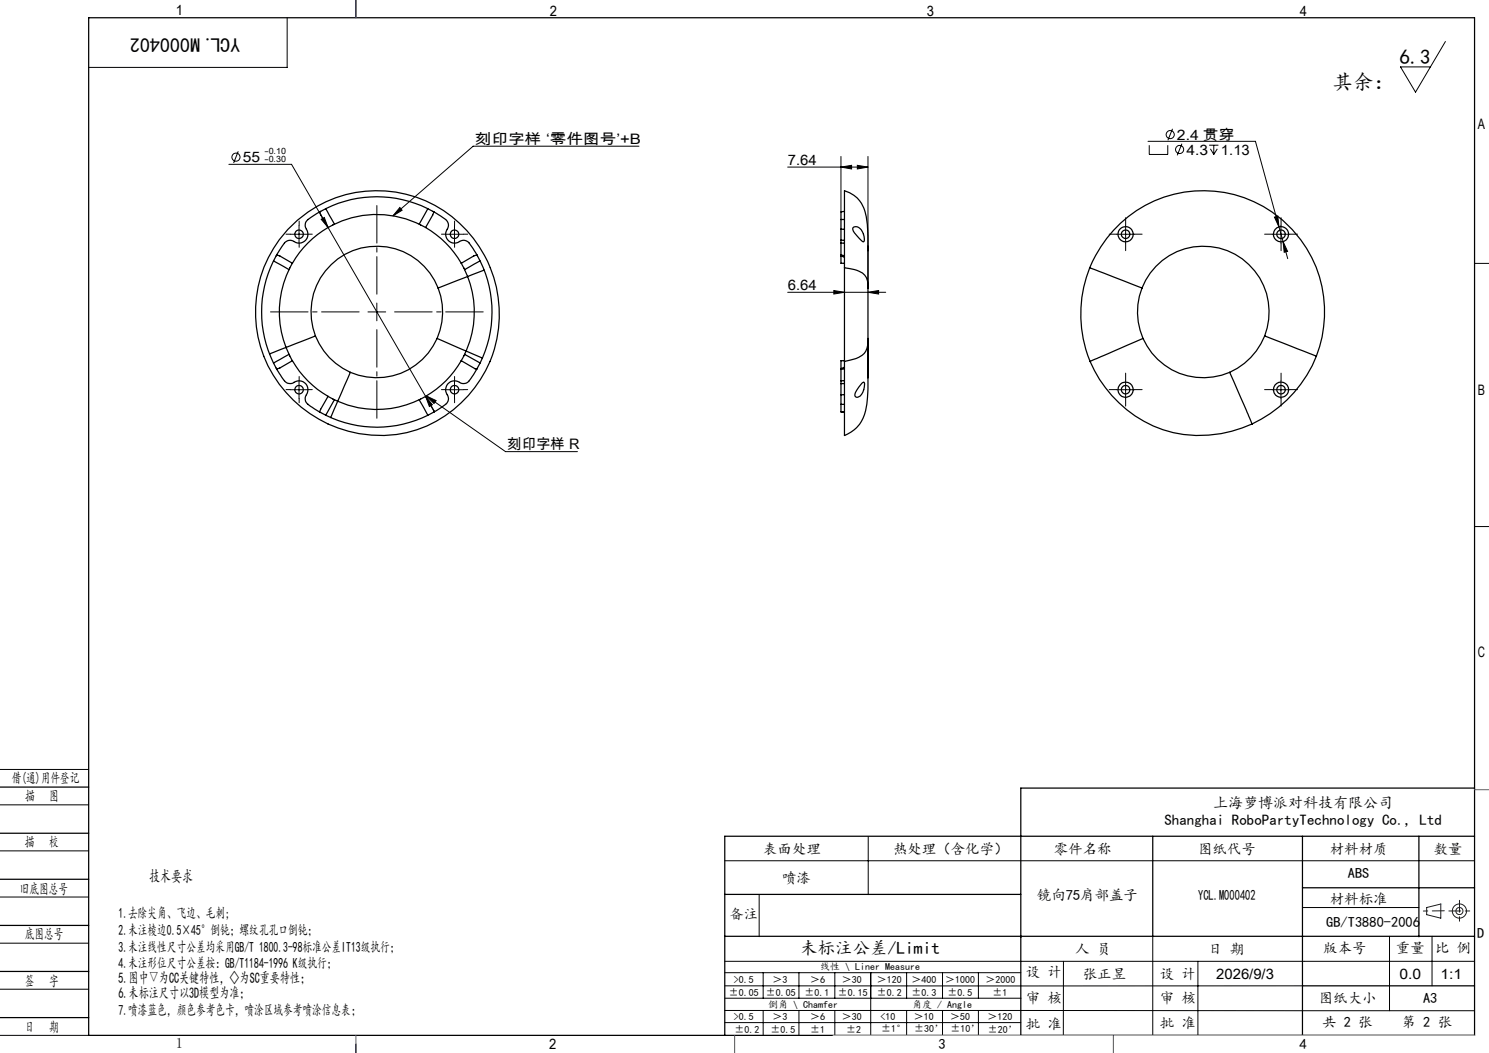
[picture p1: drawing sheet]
<svg xmlns="http://www.w3.org/2000/svg" width="420mm" height="297mm" viewBox="0 0 420 297" stroke-linecap="round" stroke-linejoin="round" font-family="sans-serif">
<g fill="none" stroke="#000" stroke-width=".28">
<path d="M100.4 0v5M81 5v14h-56M407.7 11.7l-8.4 14.3-4.3-7.1h8.5M323.8 39.9h30.3l6.7 24.1M330.7 36.3l-1.3 3.3M64.6 46.4h17.6l10.3 17.8M67.2 42.7l-1.3 3.3M112.8 58.5l.6 .8-2.6 1.6zM180.2 41.2h-46.7l-22.7 19.7M222.2 47.1h22.6M237.2 47.1l3-.5v1.1zM237.2 44.1v15.7"/>
<path d="M241.8 46.6l3 .5-3 .6zM244.8 44.1v37.1M324.2 41v2.6h5.2v-2.6M333.4 40.5l-1.3 3.3M341.1 41h2.6M341.4 42l1 1.6M342.4 41v2.6M343.4 42l-1 1.6M81.9 66.1h5M84.3 63.6v5M90.6 61.8l.9-.5 1 2.9zM92.5 64.2l27.6 47.6"/>
<path d="M125.7 66.1h5M128.2 63.6v5M315 66.1h5M317.5 63.6v5M358.8 66.1h5M359.5 61.2l.9-.2 .4 3zM360.8 64l1.1 4.2M361.3 63.6v5M361.9 68.2l1.3 2.7-1 .3zM361.9 68.2l1.3 4.8M415.9 74.3h4.1M103.8 88h5"/>
<path d="M106.3 85.5v5M222.2 82.4h27.6M235.2 81.9l3 .5-3 .5zM244.8 82.4l3-.5v1zM81.9 109.9h5M84.3 107.4v5M120.1 111.8l1.9 2.4-.9 .4zM120.1 111.8l2.4 4.3M120.3 111.7l22.3 15.7h20.3M120.3 111.7l2.7 1.3-.6 .8zM125.7 109.9h5M128.2 107.4v5"/>
<path d="M315 109.9h5M317.5 107.4v5M358.8 109.9h5M361.3 107.4v5M415.9 148.5h4.1M0 217h25M0 227h25M0 240h25M244.9 236v16.3M0 253h25M204.4 242.8h211.5M214.1 252.4v11.8"/>
<path d="M367.4 256h32.8M0 266h25M0 279h25M204.4 271.1h211.5M204.4 278.1h163M204.4 274.4h83.5M215.3 274.4v7.1M225.4 274.4v7.1M235.5 274.4v7.1M245.6 274.4v17.6M255.7 274.4v7.1M265.9 274.4v7.1"/>
<path d="M276 274.4v7.1M300 271.1l-.1 21M325.2 264.1v27.9M337.9 271.1v20.9M391.9 264.1v21M403.9 264.1v14M0 292h25M100.4 294.5v2.5M204.4 285l211.5 .1M204.4 288.4h83.5M204.5 281.5h83.5M215.3 285v7"/>
<path d="M225.4 285v7M235.5 285v7M255.7 285v7M265.9 285v7M276 285v7M287.9 292h128"/>
<circle cx="330.1" cy="38" r="1.15"/>
<circle cx="66.6" cy="44.3" r="1.15"/>
<circle cx="332.7" cy="42.2" r="1.15"/>
</g>
<g fill="none" stroke="#191924" stroke-width=".28">
<path d="M402.4 256l4-1v4l-4-1z"/>
<circle cx="411.7" cy="257" r="1"/>
<circle cx="411.7" cy="257" r="2"/>
</g>
<path d="M101.3 88h-25M106.3 83v-25M106.3 93v25M111.3 88h25" fill="none" stroke="#000" stroke-width=".28" stroke-dasharray="30.5 1.3 1.3 1.3" stroke-dashoffset="19.9"/>
<g fill="none" stroke="#000" stroke-width=".28" stroke-dasharray="30.5 1.3 1.3 1.3">
<path d="M81.9 66.1h-1.2M84.4 63.6v-1.2M84.4 68.6v1.2M86.9 66.1h1.2M125.7 66.1h-1.2M128.2 63.6v-1.2M128.2 68.6v1.2M130.7 66.1h1.2M315 66.1h-2.1M317.5 63.6v-2.2M317.5 68.6v2.1M320 66.1h2.2"/>
<path d="M358.8 66.1h-2.1M361.3 63.6v-2.2M361.3 68.6v2.1M363.8 66.1h2.2M81.9 109.9h-1.2M84.4 107.4v-1.2M84.4 112.4v1.2M86.9 109.9h1.2M125.7 109.9h-1.2M128.2 107.4v-1.2M128.2 112.4v1.2M130.7 109.9h1.2"/>
<path d="M315 109.9h-2.1M317.5 107.4v-2.2M317.5 112.4v2.1M320 109.9h2.2M358.8 109.9h-2.1M361.3 107.4v-2.2M361.3 112.4v2.1M363.8 109.9h2.2"/>
</g>
<g fill="none" stroke="#000" stroke-width=".35">
<path d="M25 5h390.9v287h-390.9zM90.2 59.8l.3 .8 2 3.6M90.2 59.8l-1.3 .7a7.5 7.5 0 0 0-2.7 2.3l-.1 1.2a2.97 2.97 0 0 1-.2 4 3 3 0 0 1-3.6-.2 2.45 2.45 0 0 0-2.7 1.6l-1.6 2.5M90.2 59.8a32.4 32.4 0 0 1 32.2 0M91.9 58.8l2.4 4.4M120.7 58.8l-2.4 4.4M122.4 59.8l1.2 .7a5.7 5.7 0 0 1 2.9 2.7l-.2 1.1a2.57 2.57 0 0 0 .1 3.5 2.57 2.57 0 0 0 3.6 .1 2.28 2.28 0 0 1 2.9 1.5l1.6 2.5M122.4 59.8l-2.3 4.4M238.2 59.6l-1 .2v2.1M77.2 73.6l4.3 2.5M78 71.9a32.7 32.7 0 0 0 0 32.2M78 71.9l1 .3 3.5 2.1"/>
<path d="M81.2 64.7a34.6 34.6 0 0 1 45.2-4.4 34.6 34.6 0 0 1 10.6 44.2 33.5 33.5 0 0 1-47.1 13.7 34.4 34.4 0 0 1-8.7-53.5zM82.5 74.3a27.4 27.4 0 0 0-1.8 23.7M92.5 64.2a27.5 27.5 0 0 1 27.6 0M92.5 64.2a27.6 27.6 0 0 0-10 10.1M120.1 64.2a27.6 27.6 0 0 1 10 10.1M130.1 74.3l1.8 3.7M131.9 78l-8.3 3.2M131.9 78a27.5 27.5 0 0 1-.4 21M134.5 71.9a32.5 32.5 0 0 1-.1 32.3M134.5 71.9l-.8 .3-3.6 2.1M135.4 73.6l-4.3 2.5M136.6 76.2l-4.7 1.8"/>
<path d="M237.2 68.6v3.3M237.2 67.8v.8M237.2 64.7v3.1M237.2 61.9v2.8M237.2 72.2l1 .4M237.2 67.8h1M237.2 71.9v2.4h1M237.2 71.9l1 .2M237.2 68.6h1M237.2 64.7h1M237.2 61.9h1M238.2 75.5v-21.7a9.3 9.3 0 0 1 6.3 8.7l.3 3.9v14.8"/>
<path d="M238.2 75.5l2.9 .6a4.4 4.4 0 0 1 3.7 5.1M238.2 75.5v26.4M240.6 64.2a2.07 2.07 0 0 1 3 1.9l.1 .6a1.17 1.17 0 0 1-.2 1.5 8.8 8.8 0 0 1-3-3.7zM307.4 75.5l14.7 5.7M307.4 75.5a34.3 34.3 0 0 1 44.4-19.4 34.3 34.3 0 0 1 19.5 44.4M307.4 75.5a35.2 35.2 0 0 0 .1 26.4M80.7 98l1.8 3.7M80.7 98l-4.7 1.8M81.5 99.9l-4.3 2.5M89 94.8a18.8 18.8 0 0 0 9.8 10.2M89 94.8l-8.3 3.2M123.3 95.5l8.2 3.5"/>
<path d="M123.3 95.5a18.6 18.6 0 0 1-24.5 9.5M123.6 81.2a18.6 18.6 0 0 0-24.1-10.5 18.6 18.6 0 0 0-10.5 24.1M123.6 81.2a18.6 18.6 0 0 1-.3 14.3M131.1 99.9l4.3 2.5M131.5 99l-1.4 2.7M131.5 99l4.6 2M244.8 95.7v7.4a75.1 75.1 0 0 1-.6 12.7 9.5 9.5 0 0 1-6 7M244.8 95.5a4.7 4.7 0 0 1-2.7 5.4l-3.9 1M244.8 81.2v14.3M244.8 95.5v11v-1.5M322.1 81.2a18.6 18.6 0 0 1 24.1-10.5 18.6 18.6 0 0 1 10.5 24.1M322.1 81.2a18.6 18.6 0 0 0 .3 14.3"/>
<path d="M322.4 95.5a18.6 18.6 0 0 0 24.5 9.5M322.4 95.5l-14.9 6.4M356.7 94.8a19 19 0 0 1-9.8 10.2M356.7 94.8l14.6 5.7M78 104.1l.8 1.3a5.7 5.7 0 0 0 2.7 2.8h.8a2.96 2.96 0 0 1 4 .1 3.1 3.1 0 0 1-.2 3.7 2.64 2.64 0 0 0 2 2.9l2 1.3M82.5 101.7a27.1 27.1 0 0 0 10 10.1M82.5 101.7l-3.5 2.1-1 .3M92.5 111.8l2.8 1.4M92.5 111.8l-2.4 4.4M94.3 112.7l-2.4 4.4M95.3 113.2l-2 4.6M98.8 105l-3.5 8.2"/>
<path d="M118.3 112.7l2.4 4.4M120.1 111.8a27.4 27.4 0 0 1-24.8 1.4M120.1 111.8l2.4 4.3M122.5 116.1a32.4 32.4 0 0 1-32.4 .1M130.1 101.7a27.1 27.1 0 0 1-10 10.1M130.1 101.7l4.3 2.5M134.4 104.2l-.9 1.6a3.8 3.8 0 0 1-2.8 2.4h-.4a2.97 2.97 0 0 0-4 .1l-.3 .5a2.59 2.59 0 0 0 .3 2.9 2.27 2.27 0 0 1-1.4 2.9l-2.4 1.5M237.2 104.2v3.2M237.2 107.4v.8M237.2 108.2v3.1M237.2 111.3v2.7M237.2 114v2.1l1 .1"/>
<path d="M237.2 108.2h1M237.2 107.4h1M237.2 111.3h1M237.2 114h1M237.2 116.2l1 .1M238.2 101.9v20.9M238.2 104l-1 .2M238.2 101.7h-1v2.5M238.2 103.6l-1 .4M243.3 107.9l.3-.1a3.2 3.2 0 0 1-.6 3.4 1.23 1.23 0 0 1-1.8 .6 1.78 1.78 0 0 1 .5-1.7zM307.5 101.9a33.6 33.6 0 0 0 45.7 17.7M346.9 105l6.3 14.6"/>
<path d="M371.3 100.5a35.8 35.8 0 0 1-18.1 19.1M0 222h25M0 235h25M325.2 235.9v28.2M367.4 235.9v56.1M400.2 235.9v28.3M415.9 235.9h-211.5v56.1M415.9 222.3h-128v69.7M0 248h25M204.4 252.3h83.5M367.4 250.4h48.5M0 261h25"/>
<path d="M0 274h25M204.4 264.1h211.5M367.4 278.1h48.5M0 287h25"/>
<circle cx="84.3" cy="66.1" r="1.19"/>
<circle cx="128.2" cy="66.1" r="1.19"/>
<circle cx="317.5" cy="66.1" r="2.15"/>
<circle cx="317.5" cy="66.1" r="1.19"/>
<circle cx="361.3" cy="66.1" r="2.14"/>
<circle cx="361.3" cy="66.1" r="1.19"/>
<circle cx="84.4" cy="109.9" r="1.2"/>
<circle cx="128.2" cy="109.9" r="1.2"/>
<circle cx="317.5" cy="109.9" r="2.16"/>
<circle cx="317.5" cy="109.9" r="1.2"/>
<circle cx="361.3" cy="109.9" r="1.2"/>
<circle cx="361.3" cy="109.9" r="2.14"/>
</g>
<path d="M407.4 256.9l-5.9 .1M408.7 256.9h6M411.7 253.9v6" fill="none" stroke="#191924" stroke-width=".28" stroke-dasharray="6.3 1.3 1.3 1.3" stroke-dashoffset="3"/>
<path d="M235 292h180.9" fill="none" stroke="#c0c0c0" stroke-width=".28"/>
<path d="M100.4 0v5M415.9 222.7h4.1M100.4 292v5M207.2 292v5M314 292v5" fill="none" stroke="#00f" stroke-width=".28"/>
<path d="M406.4 255h.1" fill="none" stroke="#0ff" stroke-width=".28"/>
<g fill="#000">
<path d="M112.8 58.5l.6 .8-2.6 1.6zM120.3 111.7l2.7 1.3-.6 .8z"/>
<path d="M244.8 82.4l3-.5v1zM235.2 81.9l3 .5-3 .5z"/>
<path d="M120.1 111.8l1 2.8 .9-.4zM90.6 61.8l1.9 2.4-1-2.9zM237.2 47.1l3-.5v1.1zM241.8 46.6l3 .5-3 .6zM361.9 68.2l.3 3 1-.3zM359.5 61.2l1.3 2.8-.4-3z"/>
</g>
<g font-size="5.8">
<text x="394.8" y="18">6.3</text>
<text x="375.8" y="25.2">其余：</text>
</g>
<text font-size="5.6" x="67.7" y="10.6" transform="rotate(-180 67.7 10.6)">YCL.M000402</text>
<text font-size="4.9" x="225.7" y="269">未标注公差/Limit</text>
<text font-size="4.7" x="42" y="248.8">技术要求</text>
<g font-size="4.2">
<text x="342.2" y="227.9">上海萝博派对科技有限公司</text>
<text x="328.5" y="232.8">Shanghai RoboPartyTechnology Co., Ltd</text>
<text x="33.4" y="277.4">5.图中▽为CC关键特性，◇为SC重要特性；</text>
<text x="33.4" y="281.6">6.未标注尺寸以3D模型为准；</text>
</g>
<g font-size="4.1">
<text x="49.6" y="4.3">1</text>
<text x="155.1" y="4.6">2</text>
<text x="261.4" y="4.6">3</text>
<text x="366.6" y="4.6">4</text>
<text x="134" y="40.6">刻印字样 ‘零件图号’+B</text>
<text x="332" y="39.4">2.4 贯穿</text>
<text x="416.9" y="36.3">A</text>
<text x="68.5" y="45.8">55</text>
<text x="222.2" y="46.6">7.64</text>
<text x="334.6" y="43.6">4.3</text>
<text x="344.4" y="43.6">1.13</text>
<text x="222.2" y="81.8">6.64</text>
<text x="416.9" y="111.3">B</text>
<text x="143.1" y="126.8">刻印字样 R</text>
<text x="416.9" y="185.3">C</text>
<text x="3.3" y="220.9">借(通)用件登记</text>
<text x="7.1" y="226">描</text>
<text x="13.9" y="226">图</text>
<text x="7" y="238.9">描</text>
<text x="13.8" y="238.9">校</text>
<text x="215.3" y="240.8">表面处理</text>
<text x="251.9" y="240.8">热处理（含化学）</text>
<text x="297.3" y="240.8">零件名称</text>
<text x="337.9" y="240.8">图纸代号</text>
<text x="375.1" y="240.8">材料材质</text>
<text x="404.4" y="240.8">数量</text>
<text x="220.6" y="249">喷漆</text>
<text x="380.2" y="247.7">ABS</text>
<text x="5.6" y="252">旧底图总号</text>
<text x="292.5" y="253.7">镜向75肩部盖子</text>
<text x="337.9" y="253.7">YCL.M000402</text>
<text x="375.1" y="254.9">材料标准</text>
<text x="33.4" y="258.9">1.去除尖角、飞边、毛刺;</text>
<text x="33.4" y="263.6">2.未注棱边0.5×45°倒钝；螺纹孔孔口倒钝；</text>
<text x="205.7" y="259.3">备注</text>
<text x="374.1" y="261.4">GB/T3880-2006</text>
<text x="7" y="265">底图总号</text>
<text x="33.4" y="268.4">3.未注线性尺寸公差均采用GB/T 1800.3-98标准公差IT13级执行；</text>
<text x="303.3" y="269">人 员</text>
<text x="340.8" y="269">日 期</text>
<text x="373.2" y="268.7">版本号</text>
<text x="393.7" y="268.7">重量</text>
<text x="404.8" y="268.7">比 例</text>
<text x="416.7" y="264.6">D</text>
<text x="33.4" y="273.2">4.未注形位尺寸公差按：GB/T1184-1996 K级执行；</text>
<text x="289.3" y="275.5">设 计</text>
<text x="7" y="278">签</text>
<text x="13.8" y="278">字</text>
<text x="305.4" y="276">张正昱</text>
<text x="327.2" y="276">设 计</text>
<text x="343.1" y="276">2026/9/3</text>
<text x="394.8" y="276">0.0</text>
<text x="406.3" y="276">1:1</text>
<text x="33.4" y="286.4">7.喷漆蓝色，颜色参考色卡，喷涂区域参考喷涂信息表；</text>
<text x="289.3" y="283">审 核</text>
<text x="327.2" y="282.9">审 核</text>
<text x="372" y="283">图纸大小</text>
<text x="401.4" y="283">A3</text>
<text x="7" y="291">日</text>
<text x="13.8" y="291">期</text>
<text x="289.3" y="290.1">批 准</text>
<text x="327.2" y="290">批 准</text>
<text x="373" y="289.8">共 2 张</text>
<text x="395.4" y="289.8">第 2 张</text>
<text x="49.6" y="295.6">1</text>
<text x="154.9" y="296">2</text>
<text x="264.7" y="296">3</text>
<text x="366.6" y="296">4</text>
</g>
<g font-size="2.8">
<text x="231.3" y="273.6">线性 \ Liner Measure</text>
<text x="205.6" y="280.8">±0.05</text>
<text x="207" y="277.2">&gt;0.5</text>
<text x="216" y="280.8">±0.05</text>
<text x="217.9" y="277.2">＞3</text>
<text x="227" y="280.8">±0.1</text>
<text x="228.5" y="277.2">＞6</text>
<text x="236.3" y="280.8">±0.15</text>
<text x="237.5" y="277.2">＞30</text>
<text x="247.4" y="277.2">＞120</text>
<text x="247.4" y="280.8">±0.2</text>
<text x="257.1" y="277.2">＞400</text>
<text x="257.1" y="280.8">±0.3</text>
<text x="266.6" y="277.2">＞1000</text>
<text x="267.3" y="280.8">±0.5</text>
<text x="278" y="277.2">＞2000</text>
<text x="279.9" y="280.8">±1</text>
<text x="207" y="287.8">&gt;0.5</text>
<text x="216.6" y="284.3">倒角 \ Chamfer</text>
<text x="217.9" y="287.8">＞3</text>
<text x="228.5" y="287.8">＞6</text>
<text x="237.5" y="287.8">＞30</text>
<text x="248.4" y="287.8">&lt;10</text>
<text x="257.3" y="284.3">角度 / Angle</text>
<text x="257.8" y="287.8">＞10</text>
<text x="268" y="287.8">＞50</text>
<text x="278.5" y="287.8">＞120</text>
<text x="207.1" y="291.3">±0.2</text>
<text x="217.3" y="291.3">±0.5</text>
<text x="228.5" y="291.3">±1</text>
<text x="238.7" y="291.3">±2</text>
<text x="248.6" y="291.1">±1°</text>
<text x="257.8" y="291.1">±30’</text>
<text x="268.1" y="291.1">±10’</text>
<text x="278.6" y="291.2">±20’</text>
</g>
<g font-size="2.4">
<text x="74.6" y="43.3">-0.10</text>
<text x="74.6" y="45.8">-0.30</text>
</g>
</svg>
